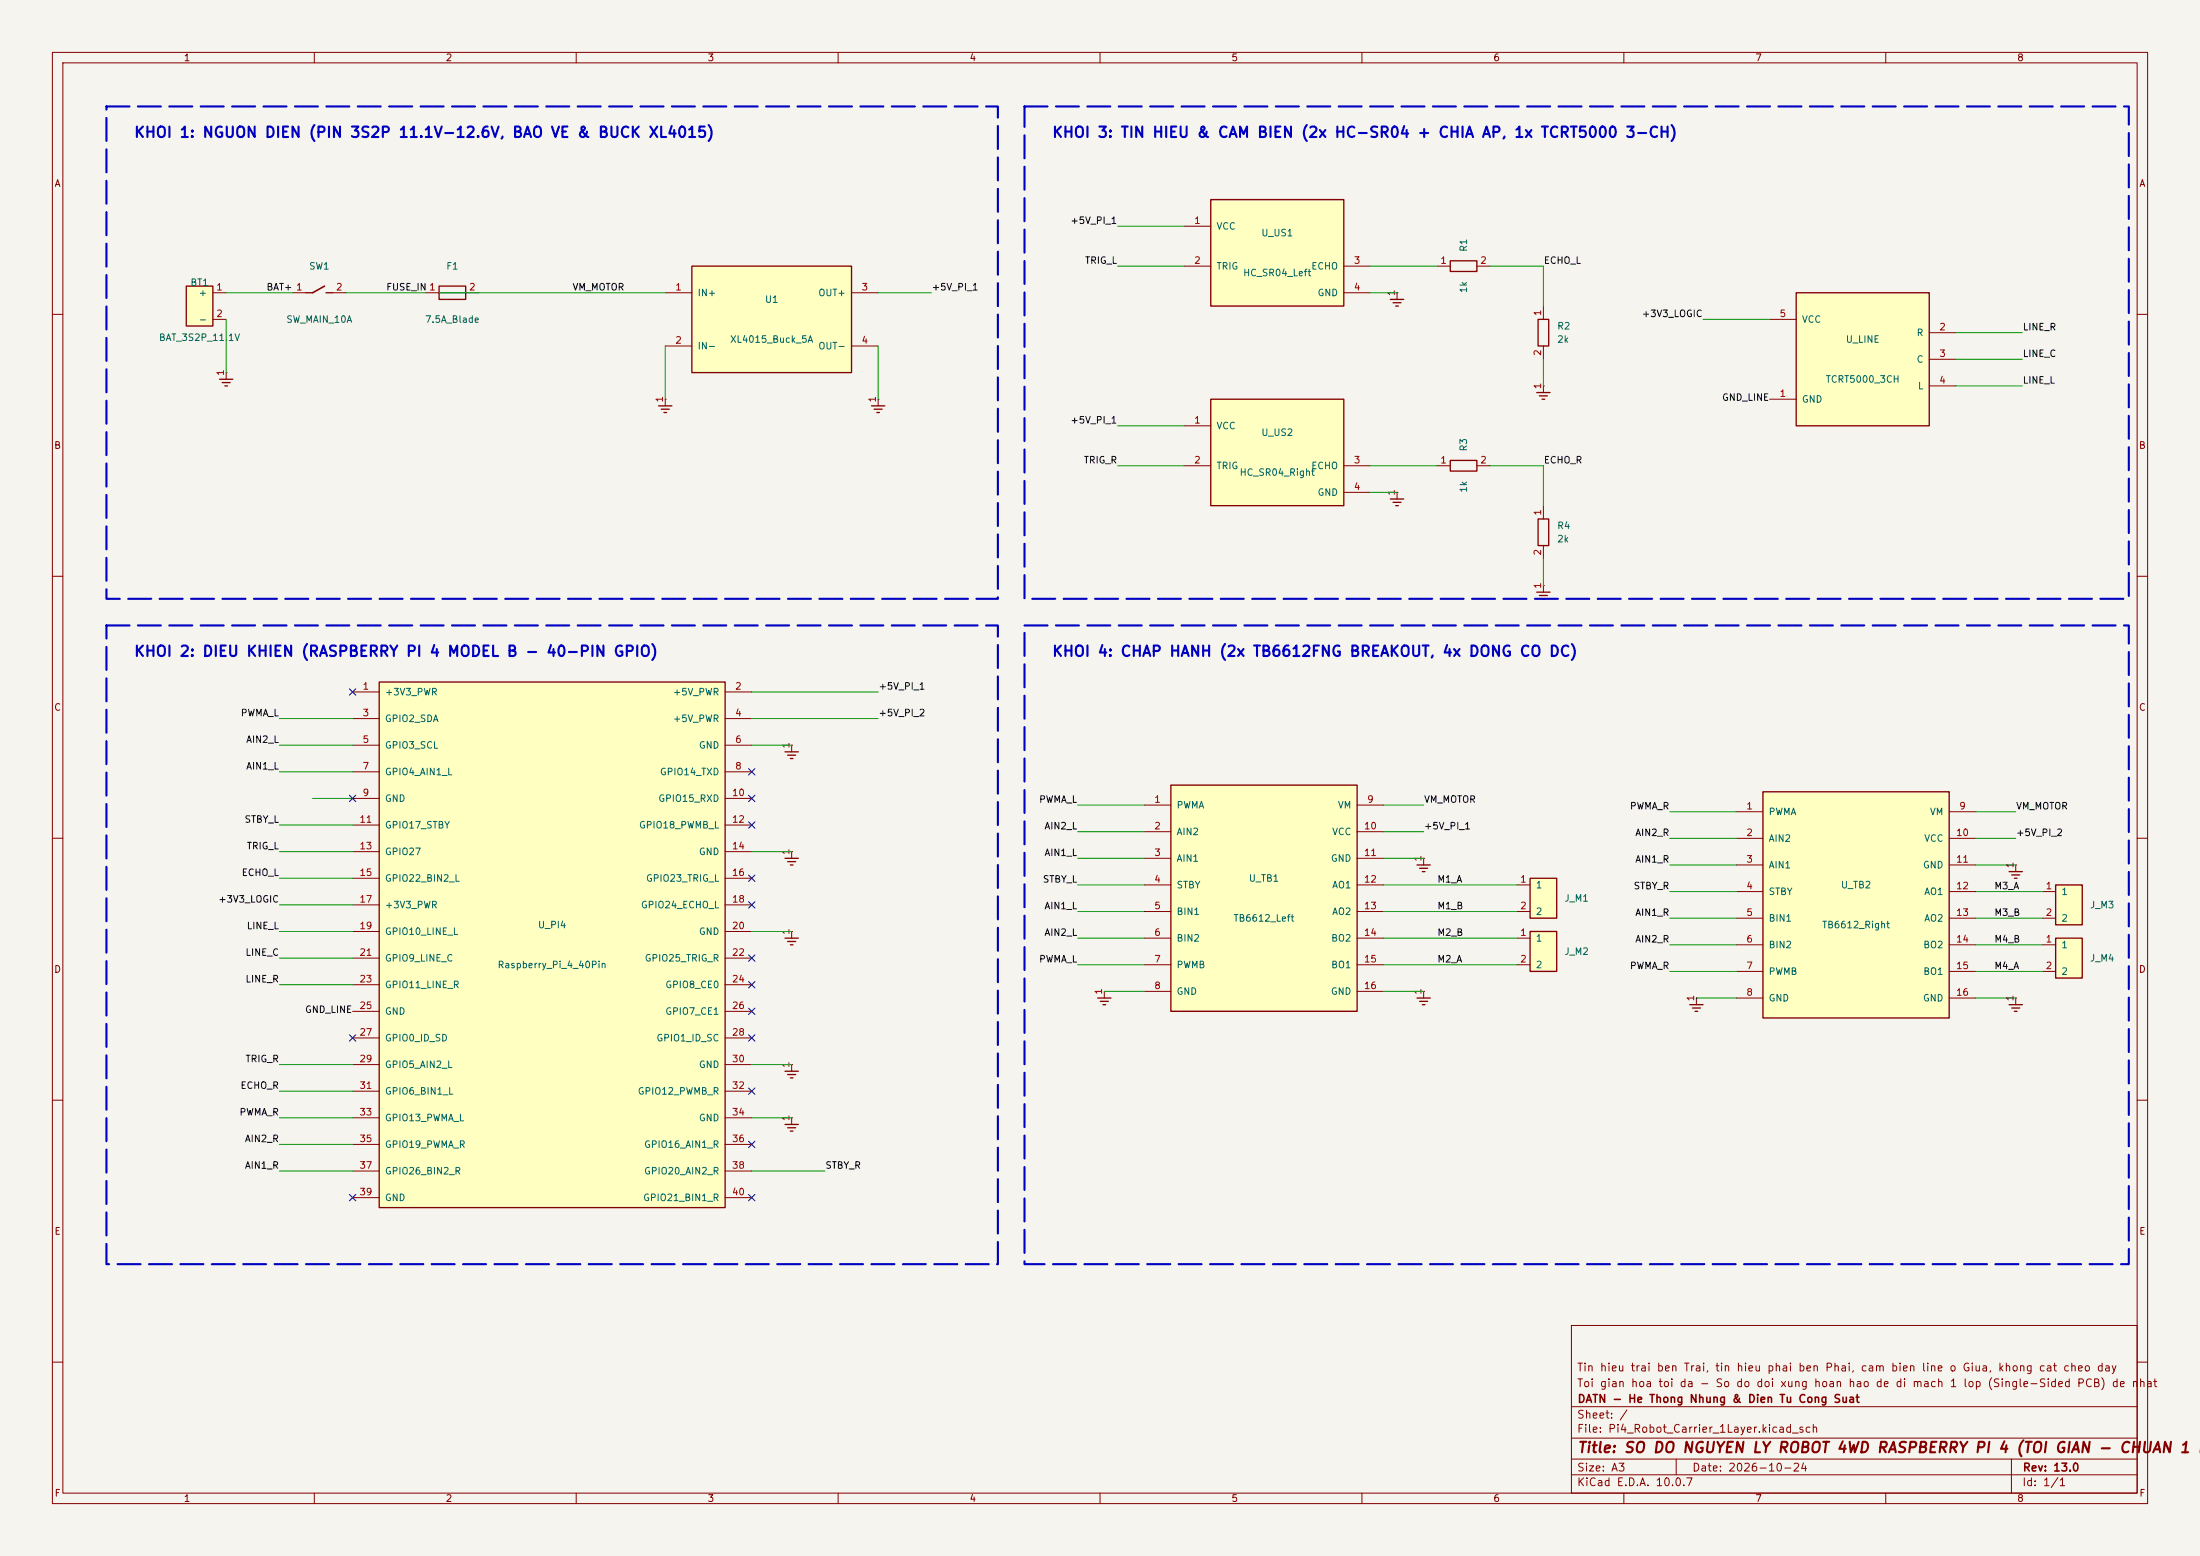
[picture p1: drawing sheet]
<svg xmlns="http://www.w3.org/2000/svg" width="420mm" height="297mm" viewBox="0 0 420 297" stroke-linecap="round" stroke-linejoin="round" font-family="sans-serif">
<path d="M0 0h420v297h-420z" fill="#f5f4ef" stroke="#f5f4ef" stroke-width=".19"/>
<g fill="none" stroke="#840000" stroke-width=".19">
<path d="M10 10h400v277h-400zM12 12h396v273h-396zM60 10v2M110 10v2M160 10v2M210 10v2M260 10v2M310 10v2M360 10v2M10 60h2M408 60h2M10 110h2"/>
<path d="M408 110h2M10 160h2M408 160h2M10 210h2M408 210h2M300 253h108v32h-108zM10 260h2M300 278.5h108M300 274.5h108M300 268.5h108M320 278.5v3M384 278.5v6.5"/>
<path d="M408 260h2M60 285v2M110 285v2M160 285v2M210 285v2M260 285v2M300 281.5h108M310 285v2M360 285v2"/>
</g>
<path d="M392.4 168.9h5.1v7.6h-5.1z" fill="#ffffc2"/>
<path d="M383.5 166.4h2.6M384 167h1.6M384.6 167.6h.5M392.4 168.9h5.1v7.6h-5.1z" fill="none" stroke="#840000" stroke-width=".25"/>
<path d="M384.8 165.1h.1M384.8 165.1v1.3M389.9 170.2h2.5M389.9 175.3h2.5" fill="none" stroke="#840000" stroke-width=".19"/>
<path d="M336.5 151.1h35.6v43.2h-35.6z" fill="#ffffc2"/>
<path d="M336.5 151.1h35.6v43.2h-35.6zM322.6 191.8h2.5M323.1 192.4h1.5M323.6 193h.5" fill="none" stroke="#840000" stroke-width=".25"/>
<g fill="none" stroke="#840000" stroke-width=".19">
<path d="M331.5 154.9h5M372.1 154.9h5.1M331.5 160h5M331.5 165.1h5M331.5 170.2h5M331.5 175.3h5M372.1 160h5.1M372.1 165.1h5.1M372.1 170.2h5.1M372.1 175.3h5.1M323.8 190.5h.1M323.8 190.5v1.3"/>
<path d="M331.5 180.3h5M331.5 185.4h5M331.5 190.5h5M372.1 180.3h5.1M372.1 185.4h5.1M372.1 190.5h5.1"/>
</g>
<path d="M342.9 55.9h25.4v25.4h-25.4z" fill="#ffffc2"/>
<path d="M342.9 55.9h25.4v25.4h-25.4z" fill="none" stroke="#840000" stroke-width=".25"/>
<path d="M337.8 76.2h5.1M337.8 61h5.1M368.3 63.5h5.1M368.3 68.6h5.1M368.3 73.7h5.1" fill="none" stroke="#840000" stroke-width=".19"/>
<path d="M292.1 167.6h5.1v7.7h-5.1z" fill="#ffffc2"/>
<path d="M292.1 167.6h5.1v7.7h-5.1z" fill="none" stroke="#840000" stroke-width=".25"/>
<path d="M289.6 168.9h2.5M289.6 174h2.5" fill="none" stroke="#840000" stroke-width=".19"/>
<path d="M292.1 177.8h5.1v7.6h-5.1z" fill="#ffffc2"/>
<path d="M265.4 57.2h2.6M265.9 57.8h1.6M266.4 58.4h.6M293.6 61h2.1v5h-2.1zM293.6 99.1h2.1v5h-2.1zM292.1 177.8h5.1v7.6h-5.1zM209.5 190.5h2.6M210.1 191.1h1.5M210.6 191.8h.5" fill="none" stroke="#840000" stroke-width=".25"/>
<path d="M266.7 55.9h.1M266.7 55.9v1.3M294.6 58.4v2.6M294.6 66v2.6M294.6 96.5v2.6M294.6 104.1v2.6M289.6 179.1h2.5M210.8 189.2h.1M210.8 189.2v1.3M289.6 184.2h2.5" fill="none" stroke="#840000" stroke-width=".19"/>
<path d="M231.1 38.1h25.4v20.3h-25.4z" fill="#ffffc2"/>
<path d="M231.1 38.1h25.4v20.3h-25.4z" fill="none" stroke="#840000" stroke-width=".25"/>
<path d="M226.1 43.2h5M226.1 50.8h5M256.5 50.8h5.1M256.5 55.9h5.1" fill="none" stroke="#840000" stroke-width=".19"/>
<path d="M231.1 76.2h25.4v20.3h-25.4z" fill="#ffffc2"/>
<path d="M276.9 49.8h5v2h-5zM231.1 76.2h25.4v20.3h-25.4zM270.5 165.1h2.5M271 165.7h1.5M271.5 166.4h.5M270.5 190.5h2.5M271 191.1h1.5M271.5 191.8h.5" fill="none" stroke="#840000" stroke-width=".25"/>
<path d="M274.3 50.8h2.6M281.9 50.8h2.6M226.1 81.3h5M226.1 88.9h5M256.5 88.9h5.1M256.5 94h5.1M271.8 163.8h.1M271.8 163.8v1.3M271.8 189.2h.1M271.8 189.2v1.3" fill="none" stroke="#840000" stroke-width=".19"/>
<path d="M223.5 149.9h35.6v43.1h-35.6z" fill="#ffffc2"/>
<path d="M223.5 149.9h35.6v43.1h-35.6z" fill="none" stroke="#840000" stroke-width=".25"/>
<g fill="none" stroke="#840000" stroke-width=".19">
<path d="M218.4 153.7h5.1M218.4 158.8h5.1M259.1 153.7h5.1M259.1 158.8h5.1M218.4 163.8h5.1M218.4 168.9h5.1M218.4 174h5.1M218.4 179.1h5.1M259.1 163.8h5.1M259.1 168.9h5.1M259.1 174h5.1M259.1 179.1h5.1"/>
<path d="M218.4 184.2h5.1M218.4 189.2h5.1M259.1 184.2h5.1M259.1 189.2h5.1"/>
</g>
<path d="M72.4 130.2h66v100.3h-66z" fill="#ffffc2"/>
<g fill="none" stroke="#840000" stroke-width=".25">
<path d="M58.4 55.9h1.3M62.2 55.9h1.3M41.9 72.4h2.5M42.4 73h1.5M42.9 73.7h.5M125.7 77.5h2.6M126.2 78.1h1.6M126.7 78.7h.6M166.4 77.5h2.5M166.9 78.1h1.5M167.4 78.7h.5M293.4 74.9h2.5"/>
<path d="M293.9 75.6h1.5M294.4 76.2h.5M72.4 130.2h66v100.3h-66zM149.9 143.5h2.5M150.4 144.1h1.5M150.9 144.8h.5M149.9 163.8h2.5M150.4 164.5h1.5M150.9 165.1h.5M149.9 214.6h2.5M150.4 215.3h1.5M150.9 215.9h.5"/>
</g>
<g fill="none" stroke="#840000" stroke-width=".19">
<path d="M55.9 55.9h2.5M63.5 55.9h2.5M43.2 71.1h.1M43.2 71.1v1.3M127 76.2h.1M127 76.2v1.3M167.6 76.2h.1M167.6 76.2v1.3M294.6 73.7h.1M294.6 73.7v1.2M67.3 132.1h5.1M67.3 137.2h5.1"/>
<path d="M138.4 132.1h5.1M138.4 137.2h5.1M67.3 142.2h5.1M67.3 147.3h5.1M67.3 152.4h5.1M67.3 157.5h5.1M138.4 142.2h5.1M138.4 147.3h5.1M138.4 152.4h5.1M138.4 157.5h5.1M151.1 142.2h.1M151.1 142.2v1.3"/>
<path d="M67.3 162.6h5.1M67.3 167.6h5.1M67.3 172.7h5.1M67.3 177.8h5.1M138.4 162.6h5.1M138.4 167.6h5.1M138.4 172.7h5.1M138.4 177.8h5.1M151.1 162.6h.1M151.1 162.6v1.2M67.3 182.9h5.1M67.3 188h5.1"/>
<path d="M67.3 193h5.1M67.3 198.1h5.1M138.4 182.9h5.1M138.4 188h5.1M138.4 193h5.1M138.4 198.1h5.1M67.3 203.2h5.1M67.3 208.3h5.1M67.3 213.4h5.1M67.3 218.4h5.1M138.4 203.2h5.1M138.4 208.3h5.1"/>
<path d="M138.4 213.4h5.1M138.4 218.4h5.1M151.1 213.4h.1M151.1 213.4v1.2M67.3 223.5h5.1M67.3 228.6h5.1M138.4 223.5h5.1M138.4 228.6h5.1"/>
</g>
<path d="M62 54.6l-2.3 1.3" fill="none" stroke="#840000" stroke-width=".3"/>
<path d="M35.6 54.6h5v7.6h-5z" fill="#ffffc2"/>
<path d="M35.6 54.6h5v7.6h-5z" fill="none" stroke="#840000" stroke-width=".25"/>
<path d="M40.6 55.9h2.6M40.6 61h2.6" fill="none" stroke="#840000" stroke-width=".19"/>
<path d="M132.1 50.8h30.5v20.3h-30.5z" fill="#ffffc2"/>
<path d="M83.8 54.6h5.1v2.6h-5.1zM132.1 50.8h30.5v20.3h-30.5zM149.9 179.1h2.5M150.4 179.7h1.5M150.9 180.3h.5M149.9 204.5h2.5M150.4 205.1h1.5M150.9 205.7h.5" fill="none" stroke="#840000" stroke-width=".25"/>
<path d="M81.3 55.9h2.5M88.9 55.9h2.5M127 55.9h5.1M162.6 55.9h5M127 66h5.1M162.6 66h5M151.1 177.8h.1M151.1 177.8v1.3M151.1 203.2h.1M151.1 203.2v1.3" fill="none" stroke="#840000" stroke-width=".19"/>
<path d="M83.8 55.9h5.1" fill="none" stroke="#840000" stroke-width=".2"/>
<path d="M392.4 179.1h5.1v7.6h-5.1z" fill="#ffffc2"/>
<path d="M265.4 95.3h2.6M265.9 95.9h1.6M266.4 96.5h.6M276.9 87.9h5v2h-5zM293.4 113h2.5M293.9 113.7h1.5M294.4 114.3h.5M392.4 179.1h5.1v7.6h-5.1zM383.5 191.8h2.6M384 192.4h1.6M384.6 193h.5" fill="none" stroke="#840000" stroke-width=".25"/>
<path d="M266.7 94h.1M266.7 94v1.3M274.3 88.9h2.6M281.9 88.9h2.6M294.6 111.8h.1M294.6 111.8v1.2M384.8 190.5h.1M384.8 190.5v1.3M389.9 180.3h2.5M389.9 185.4h2.5" fill="none" stroke="#840000" stroke-width=".19"/>
<g fill="none" stroke="#009600" stroke-width=".19">
<path d="M43.2 55.9h12.7M66 55.9h15.3M83.8 55.9h43.2M167.6 55.9h10.2M213.4 50.8h12.7M213.4 43.2h12.7M261.6 55.9h5.1M261.6 50.8h12.7M284.5 50.8h10.1v7.6M43.2 61v10.1M127 66v10.2M167.6 66v10.2"/>
<path d="M294.6 68.6v5.1M325.1 61h12.7M373.4 73.7h12.7M373.4 68.6h12.7M373.4 63.5h12.7M213.4 81.3h12.7M213.4 88.9h12.7M261.6 88.9h12.7M261.6 94h5.1M284.5 88.9h10.1v7.6M294.6 106.7v5.1M53.3 137.2h14"/>
<path d="M143.5 137.2h24.1M143.5 132.1h24.1M53.3 157.5h14M53.3 147.3h14M53.3 142.2h14M59.7 152.4h7.6M143.5 142.2h7.6M205.7 153.7h12.7M205.7 158.8h12.7M264.2 153.7h7.6M264.2 158.8h7.6M318.8 154.9h12.7"/>
<path d="M377.2 154.9h7.6M53.3 172.7h14M53.3 167.6h14M53.3 162.6h14M53.3 177.8h14M143.5 162.6h7.6M143.5 177.8h7.6M205.7 168.9h12.7M205.7 174h12.7M205.7 179.1h12.7M205.7 163.8h12.7M264.2 168.9h25.4"/>
<path d="M264.2 174h25.4M264.2 179.1h25.4M264.2 163.8h7.6M318.8 175.3h12.7M318.8 170.2h12.7M318.8 165.1h12.7M318.8 160h12.7M377.2 175.3h12.7M377.2 170.2h12.7M377.2 165.1h7.6M377.2 160h7.6M53.3 182.9h14"/>
<path d="M53.3 188h14M205.7 184.2h12.7M210.8 189.2h7.6M264.2 184.2h25.4M264.2 189.2h7.6M318.8 185.4h12.7M318.8 180.3h12.7M323.8 190.5h7.7M377.2 190.5h7.6M377.2 185.4h12.7M377.2 180.3h12.7M53.3 203.2h14"/>
<path d="M53.3 213.4h14M53.3 218.4h14M53.3 208.3h14M143.5 203.2h7.6M143.5 213.4h7.6M53.3 223.5h14M143.5 223.5h14"/>
</g>
<g fill="none" stroke="#000084" stroke-width=".19">
<path d="M66.7 131.5l1.2 1.2M67.9 131.5l-1.2 1.2M66.7 151.8l1.2 1.2M67.9 151.8l-1.2 1.2M142.9 146.7l1.2 1.2M142.9 151.8l1.2 1.2M142.9 156.9l1.2 1.2M144.1 146.7l-1.2 1.2M144.1 151.8l-1.2 1.2M144.1 156.9l-1.2 1.2M142.9 167l1.2 1.2M142.9 172.1l1.2 1.2"/>
<path d="M144.1 167l-1.2 1.2M144.1 172.1l-1.2 1.2M66.7 197.5l1.2 1.2M67.9 197.5l-1.2 1.2M142.9 182.3l1.2 1.2M142.9 192.4l1.2 1.2M142.9 197.5l1.2 1.2M142.9 187.4l1.2 1.2M144.1 182.3l-1.2 1.2M144.1 192.4l-1.2 1.2M144.1 197.5l-1.2 1.2M144.1 187.4l-1.2 1.2"/>
<path d="M142.9 217.8l1.2 1.2M142.9 207.7l1.2 1.2M144.1 217.8l-1.2 1.2M144.1 207.7l-1.2 1.2M66.7 228l1.2 1.2M67.9 228l-1.2 1.2M142.9 228l1.2 1.2M144.1 228l-1.2 1.2"/>
</g>
<path d="M20.3 20.3h170.2v94h-170.2v-94M195.6 20.3h210.8v94h-210.8v-94M20.3 119.4h170.2v121.9h-170.2v-121.9M195.6 119.4h210.8v121.9h-210.8v-121.9" fill="none" stroke="#0000c2" stroke-width=".4" stroke-dasharray="4.4 1.6"/>
<g font-size="2" fill="#0000c2">
<text x="25.5" y="26.8">KHOI 1: NGUON DIEN (PIN 3S2P 11.1V-12.6V, BAO VE &amp; BUCK XL4015)</text>
<text x="200.7" y="26.8">KHOI 3: TIN HIEU &amp; CAM BIEN (2x HC-SR04 + CHIA AP, 1x TCRT5000 3-CH)</text>
<text x="25.5" y="125.8">KHOI 2: DIEU KHIEN (RASPBERRY PI 4 MODEL B - 40-PIN GPIO)</text>
<text x="200.7" y="125.8">KHOI 4: CHAP HANH (2x TB6612FNG BREAKOUT, 4x DONG CO DC)</text>
</g>
<text font-size="2" fill="#840000" x="301" y="277.8">Title: SO DO NGUYEN LY ROBOT 4WD RASPBERRY PI 4 (TOI GIAN - CHUAN 1 LO</text>
<g font-size="1.5" fill="#840000">
<text x="300.9" y="262.1">Tin hieu trai ben Trai, tin hieu phai ben Phai, cam bien line o Giua, khong cat cheo day</text>
<text x="300.9" y="265.1">Toi gian hoa toi da - So do doi xung hoan hao de di mach 1 lop (Single-Sided PCB) de nhat</text>
<text x="301" y="268.1">DATN - He Thong Nhung &amp; Dien Tu Cong Suat</text>
<text x="300.9" y="273.8">File: Pi4_Robot_Carrier_1Layer.kicad_sch</text>
<text x="300.9" y="271.1">Sheet: /</text>
<text x="300.9" y="281.2">Size: A3</text>
<text x="322.9" y="281.2">Date: 2026-10-24</text>
<text x="386" y="281.2">Rev: 13.0</text>
<text x="300.9" y="284">KiCad E.D.A. 10.0.7</text>
<text x="385.9" y="284">Id: 1/1</text>
</g>
<g font-size="1.3" fill="#840000">
<text x="35" y="12">1</text>
<text x="85" y="12">2</text>
<text x="135" y="12">3</text>
<text x="185" y="12">4</text>
<text x="235" y="12">5</text>
<text x="285" y="12">6</text>
<text x="335" y="12">7</text>
<text x="385" y="12">8</text>
<text x="10.3" y="36">A</text>
<text x="408.3" y="36">A</text>
<text x="10.2" y="86">B</text>
<text x="408.2" y="86">B</text>
<text x="10.2" y="136">C</text>
<text x="408.2" y="136">C</text>
<text x="10.2" y="186">D</text>
<text x="408.2" y="186">D</text>
<text x="10.3" y="236">E</text>
<text x="408.3" y="236">E</text>
<text x="10.3" y="286">F</text>
<text x="35" y="287">1</text>
<text x="85" y="287">2</text>
<text x="135" y="287">3</text>
<text x="185" y="287">4</text>
<text x="235" y="287">5</text>
<text x="285" y="287">6</text>
<text x="335" y="287">7</text>
<text x="385" y="287">8</text>
<text x="408.3" y="286">F</text>
</g>
<g font-size="1.3" fill="#0f0f0f">
<text x="204.2" y="43.1">+5V_PI_1</text>
<text x="207" y="50.7">TRIG_L</text>
<text x="294.6" y="50.7">ECHO_L</text>
<text x="50.8" y="55.8">BAT+ 1</text>
<text x="73.6" y="55.8">FUSE_IN 1</text>
<text x="109.2" y="55.8">VM_MOTOR</text>
<text x="177.8" y="55.8">+5V_PI_1</text>
<text x="313.3" y="60.8">+3V3_LOGIC</text>
<text x="386.1" y="63.4">LINE_R</text>
<text x="386.1" y="68.5">LINE_C</text>
<text x="328.6" y="76.8">GND_LINE</text>
<text x="386.1" y="73.5">LINE_L</text>
<text x="204.2" y="81.2">+5V_PI_1</text>
<text x="206.8" y="88.8">TRIG_R</text>
<text x="294.6" y="88.8">ECHO_R</text>
<text x="167.6" y="132">+5V_PI_1</text>
<text x="45.9" y="137">PWMA_L</text>
<text x="167.6" y="137">+5V_PI_2</text>
<text x="46.9" y="142.1">AIN2_L</text>
<text x="46.9" y="147.2">AIN1_L</text>
<text x="198.3" y="153.5">PWMA_L</text>
<text x="271.8" y="153.5">VM_MOTOR</text>
<text x="311" y="154.8">PWMA_R</text>
<text x="384.8" y="154.8">VM_MOTOR</text>
<text x="46.6" y="157.4">STBY_L</text>
<text x="199.3" y="158.6">AIN2_L</text>
<text x="271.8" y="158.6">+5V_PI_1</text>
<text x="312.1" y="159.9">AIN2_R</text>
<text x="384.8" y="159.9">+5V_PI_2</text>
<text x="46" y="167.5">ECHO_L</text>
<text x="47" y="162.4">TRIG_L</text>
<text x="199.3" y="163.7">AIN1_L</text>
<text x="312.1" y="165">AIN1_R</text>
<text x="41.6" y="172.6">+3V3_LOGIC</text>
<text x="199" y="168.8">STBY_L</text>
<text x="199.3" y="173.9">AIN1_L</text>
<text x="274.3" y="173.9">M1_B</text>
<text x="274.3" y="168.8">M1_A</text>
<text x="311.8" y="170.1">STBY_R</text>
<text x="380.6" y="170.1">M3_A</text>
<text x="47" y="177.7">LINE_L</text>
<text x="199.3" y="178.9">AIN2_L</text>
<text x="274.3" y="178.9">M2_B</text>
<text x="312.1" y="175.1">AIN1_R</text>
<text x="380.6" y="175.1">M3_B</text>
<text x="46.8" y="182.8">LINE_C</text>
<text x="198.3" y="184">PWMA_L</text>
<text x="274.3" y="184">M2_A</text>
<text x="311" y="185.3">PWMA_R</text>
<text x="312.1" y="180.2">AIN2_R</text>
<text x="380.6" y="180.2">M4_B</text>
<text x="380.6" y="185.3">M4_A</text>
<text x="46.8" y="187.8">LINE_R</text>
<text x="58.1" y="193.7">GND_LINE</text>
<text x="46.8" y="203.1">TRIG_R</text>
<text x="45.8" y="208.2">ECHO_R</text>
<text x="45.6" y="213.2">PWMA_R</text>
<text x="46.6" y="218.3">AIN2_R</text>
<text x="46.6" y="223.4">AIN1_R</text>
<text x="157.5" y="223.4">STBY_R</text>
</g>
<g font-size="1.3" fill="#a90000">
<text x="227.9" y="43">1</text>
<text x="227.9" y="50.7">2</text>
<text x="258.3" y="50.7">3</text>
<text x="274.9" y="50.7">1</text>
<text x="282.5" y="50.7">2</text>
<text x="41.2" y="55.7">1</text>
<text x="64" y="55.7">2</text>
<text x="89.4" y="55.7">2</text>
<text x="128.8" y="55.7">1</text>
<text x="164.4" y="55.7">3</text>
<text x="258.3" y="55.7">4</text>
<text x="266.6" y="56.6" transform="rotate(-90 266.6 56.6)">1</text>
<text x="41.2" y="60.8">2</text>
<text x="128.8" y="65.9">2</text>
<text x="164.4" y="65.9">4</text>
<text x="294.5" y="60.4" transform="rotate(-90 294.5 60.4)">1</text>
<text x="339.6" y="60.8">5</text>
<text x="370.1" y="63.4">2</text>
<text x="43" y="71.9" transform="rotate(-90 43 71.9)">1</text>
<text x="294.5" y="68" transform="rotate(-90 294.5 68)">2</text>
<text x="370.1" y="68.4">3</text>
<text x="126.9" y="76.9" transform="rotate(-90 126.9 76.9)">1</text>
<text x="167.5" y="76.9" transform="rotate(-90 167.5 76.9)">1</text>
<text x="294.5" y="74.4" transform="rotate(-90 294.5 74.4)">1</text>
<text x="339.6" y="76.1">1</text>
<text x="370.1" y="73.5">4</text>
<text x="227.9" y="81.1">1</text>
<text x="227.9" y="88.8">2</text>
<text x="258.3" y="88.8">3</text>
<text x="274.9" y="88.8">1</text>
<text x="282.5" y="88.8">2</text>
<text x="258.3" y="93.8">4</text>
<text x="266.6" y="94.7" transform="rotate(-90 266.6 94.7)">1</text>
<text x="294.5" y="98.5" transform="rotate(-90 294.5 98.5)">1</text>
<text x="294.5" y="106.1" transform="rotate(-90 294.5 106.1)">2</text>
<text x="294.5" y="112.5" transform="rotate(-90 294.5 112.5)">1</text>
<text x="69.1" y="131.9">1</text>
<text x="140.2" y="131.9">2</text>
<text x="69.1" y="137">3</text>
<text x="140.2" y="137">4</text>
<text x="69.1" y="142.1">5</text>
<text x="140.2" y="142.1">6</text>
<text x="151" y="143" transform="rotate(-90 151 143)">1</text>
<text x="69.1" y="147.2">7</text>
<text x="140.2" y="147.2">8</text>
<text x="69.1" y="152.3">9</text>
<text x="139.6" y="152.3">10</text>
<text x="220.2" y="153.5">1</text>
<text x="260.9" y="153.5">9</text>
<text x="333.3" y="154.8">1</text>
<text x="373.9" y="154.8">9</text>
<text x="68.5" y="157.3">11</text>
<text x="139.6" y="157.3">12</text>
<text x="220.2" y="158.6">2</text>
<text x="260.3" y="158.6">10</text>
<text x="333.3" y="159.9">2</text>
<text x="373.3" y="159.9">10</text>
<text x="68.5" y="162.4">13</text>
<text x="68.5" y="167.5">15</text>
<text x="139.6" y="162.4">14</text>
<text x="139.6" y="167.5">16</text>
<text x="151" y="163.3" transform="rotate(-90 151 163.3)">1</text>
<text x="220.2" y="163.7">3</text>
<text x="260.3" y="163.7">11</text>
<text x="271.6" y="164.6" transform="rotate(-90 271.6 164.6)">1</text>
<text x="333.3" y="165">3</text>
<text x="373.3" y="165">11</text>
<text x="384.7" y="165.8" transform="rotate(-90 384.7 165.8)">1</text>
<text x="68.5" y="172.6">17</text>
<text x="139.6" y="172.6">18</text>
<text x="220.2" y="168.8">4</text>
<text x="220.2" y="173.9">5</text>
<text x="260.3" y="168.8">12</text>
<text x="260.3" y="173.9">13</text>
<text x="290.1" y="168.8">1</text>
<text x="290.1" y="173.9">2</text>
<text x="333.3" y="170">4</text>
<text x="373.3" y="170">12</text>
<text x="390.4" y="170">1</text>
<text x="68.5" y="177.7">19</text>
<text x="139.6" y="177.7">20</text>
<text x="151" y="178.5" transform="rotate(-90 151 178.5)">1</text>
<text x="220.2" y="178.9">6</text>
<text x="260.3" y="178.9">14</text>
<text x="290.1" y="178.9">1</text>
<text x="333.3" y="175.1">5</text>
<text x="373.3" y="175.1">13</text>
<text x="390.4" y="175.1">2</text>
<text x="68.5" y="182.7">21</text>
<text x="139.6" y="182.7">22</text>
<text x="220.2" y="184">7</text>
<text x="260.3" y="184">15</text>
<text x="290.1" y="184">2</text>
<text x="333.3" y="180.2">6</text>
<text x="333.3" y="185.3">7</text>
<text x="373.3" y="180.2">14</text>
<text x="373.3" y="185.3">15</text>
<text x="390.4" y="180.2">1</text>
<text x="390.4" y="185.3">2</text>
<text x="68.5" y="187.8">23</text>
<text x="139.6" y="187.8">24</text>
<text x="210.7" y="190" transform="rotate(-90 210.7 190)">1</text>
<text x="220.2" y="189.1">8</text>
<text x="260.3" y="189.1">16</text>
<text x="271.6" y="190" transform="rotate(-90 271.6 190)">1</text>
<text x="323.7" y="191.2" transform="rotate(-90 323.7 191.2)">1</text>
<text x="333.3" y="190.4">8</text>
<text x="373.3" y="190.4">16</text>
<text x="384.7" y="191.2" transform="rotate(-90 384.7 191.2)">1</text>
<text x="68.5" y="192.9">25</text>
<text x="68.5" y="198">27</text>
<text x="139.6" y="192.9">26</text>
<text x="139.6" y="198">28</text>
<text x="68.5" y="203.1">29</text>
<text x="139.6" y="203.1">30</text>
<text x="151" y="203.9" transform="rotate(-90 151 203.9)">1</text>
<text x="68.5" y="208.1">31</text>
<text x="139.6" y="208.1">32</text>
<text x="68.5" y="213.2">33</text>
<text x="139.6" y="213.2">34</text>
<text x="151" y="214.1" transform="rotate(-90 151 214.1)">1</text>
<text x="68.5" y="218.3">35</text>
<text x="139.6" y="218.3">36</text>
<text x="68.5" y="223.4">37</text>
<text x="139.6" y="223.4">38</text>
<text x="68.5" y="228.5">39</text>
<text x="139.6" y="228.5">40</text>
</g>
<g font-size="1.3" fill="#006464">
<text x="232.1" y="44.1">VCC</text>
<text x="240.7" y="45.4">U_US1</text>
<text x="58.9" y="51.8">SW1</text>
<text x="85.1" y="51.8">F1</text>
<text x="232.1" y="51.8">TRIG</text>
<text x="237.2" y="53">HC_SR04_Left</text>
<text x="250.2" y="51.8">ECHO</text>
<text x="280.4" y="48.2" transform="rotate(-90 280.4 48.2)">R1</text>
<text x="36.2" y="54.9">BT1</text>
<text x="37.8" y="56.8">+</text>
<text x="133.1" y="56.8">IN+</text>
<text x="145.9" y="58.1">U1</text>
<text x="156.1" y="56.8">OUT+</text>
<text x="251.4" y="56.8">GND</text>
<text x="280.4" y="56" transform="rotate(-90 280.4 56)">1k</text>
<text x="30.2" y="65.4">BAT_3S2P_11.1V</text>
<text x="37.8" y="61.9">-</text>
<text x="54.5" y="61.9">SW_MAIN_10A</text>
<text x="81" y="61.9">7.5A_Blade</text>
<text x="139.3" y="65.7">XL4015_Buck_5A</text>
<text x="297.2" y="63.2">R2</text>
<text x="297.2" y="65.7">2k</text>
<text x="343.9" y="61.9">VCC</text>
<text x="352.3" y="65.7">U_LINE</text>
<text x="365.8" y="64.5">R</text>
<text x="133.1" y="67">IN-</text>
<text x="156.1" y="67">OUT-</text>
<text x="365.8" y="69.5">C</text>
<text x="343.9" y="77.2">GND</text>
<text x="348.4" y="73.4">TCRT5000_3CH</text>
<text x="366" y="74.6">L</text>
<text x="232.1" y="82.2">VCC</text>
<text x="240.7" y="83.5">U_US2</text>
<text x="232.1" y="89.9">TRIG</text>
<text x="250.2" y="89.9">ECHO</text>
<text x="280.4" y="86.3" transform="rotate(-90 280.4 86.3)">R3</text>
<text x="236.5" y="91.1">HC_SR04_Right</text>
<text x="251.4" y="94.9">GND</text>
<text x="280.4" y="94.1" transform="rotate(-90 280.4 94.1)">1k</text>
<text x="297.2" y="101.3">R4</text>
<text x="297.2" y="103.8">2k</text>
<text x="73.4" y="133">+3V3_PWR</text>
<text x="128.4" y="133">+5V_PWR</text>
<text x="73.4" y="138.1">GPIO2_SDA</text>
<text x="73.4" y="143.2">GPIO3_SCL</text>
<text x="128.4" y="138.1">+5V_PWR</text>
<text x="133.3" y="143.2">GND</text>
<text x="73.4" y="148.3">GPIO4_AIN1_L</text>
<text x="125.9" y="148.3">GPIO14_TXD</text>
<text x="73.4" y="153.4">GND</text>
<text x="125.6" y="153.4">GPIO15_RXD</text>
<text x="224.5" y="154.6">PWMA</text>
<text x="255.3" y="154.6">VM</text>
<text x="337.5" y="155.9">PWMA</text>
<text x="368.3" y="155.9">VM</text>
<text x="73.4" y="158.4">GPIO17_STBY</text>
<text x="121.9" y="158.4">GPIO18_PWMB_L</text>
<text x="224.5" y="159.7">AIN2</text>
<text x="254.2" y="159.7">VCC</text>
<text x="337.5" y="161">AIN2</text>
<text x="367.2" y="161">VCC</text>
<text x="73.4" y="163.5">GPIO27</text>
<text x="133.3" y="163.5">GND</text>
<text x="224.5" y="164.8">AIN1</text>
<text x="254" y="164.8">GND</text>
<text x="337.5" y="166.1">AIN1</text>
<text x="367" y="166.1">GND</text>
<text x="73.4" y="168.6">GPIO22_BIN2_L</text>
<text x="73.4" y="173.7">+3V3_PWR</text>
<text x="122.2" y="173.7">GPIO24_ECHO_L</text>
<text x="123.2" y="168.6">GPIO23_TRIG_L</text>
<text x="224.5" y="169.9">STBY</text>
<text x="238.3" y="168.6">U_TB1</text>
<text x="254.2" y="169.9">AO1</text>
<text x="293.1" y="169.9">1</text>
<text x="298.6" y="172.4">J_M1</text>
<text x="337.5" y="171.1">STBY</text>
<text x="351.3" y="169.9">U_TB2</text>
<text x="367.2" y="171.1">AO1</text>
<text x="393.4" y="171.1">1</text>
<text x="398.9" y="173.7">J_M3</text>
<text x="73.4" y="178.8">GPIO10_LINE_L</text>
<text x="102.6" y="177.5">U_PI4</text>
<text x="133.3" y="178.8">GND</text>
<text x="224.5" y="175">BIN1</text>
<text x="235.4" y="176.2">TB6612_Left</text>
<text x="254.2" y="175">AO2</text>
<text x="293.1" y="175">2</text>
<text x="337.5" y="176.2">BIN1</text>
<text x="347.7" y="177.5">TB6612_Right</text>
<text x="367.2" y="176.2">AO2</text>
<text x="393.4" y="176.2">2</text>
<text x="73.4" y="183.8">GPIO9_LINE_C</text>
<text x="94.9" y="185.1">Raspberry_Pi_4_40Pin</text>
<text x="123" y="183.8">GPIO25_TRIG_R</text>
<text x="224.5" y="180">BIN2</text>
<text x="224.5" y="185.1">PWMB</text>
<text x="254" y="180">BO2</text>
<text x="254" y="185.1">BO1</text>
<text x="293.1" y="180">1</text>
<text x="293.1" y="185.1">2</text>
<text x="298.6" y="182.6">J_M2</text>
<text x="337.5" y="181.3">BIN2</text>
<text x="367.1" y="181.3">BO2</text>
<text x="393.4" y="181.3">1</text>
<text x="398.9" y="183.8">J_M4</text>
<text x="73.4" y="188.9">GPIO11_LINE_R</text>
<text x="126.9" y="188.9">GPIO8_CE0</text>
<text x="224.5" y="190.2">GND</text>
<text x="254" y="190.2">GND</text>
<text x="337.5" y="186.4">PWMB</text>
<text x="337.5" y="191.5">GND</text>
<text x="367" y="191.5">GND</text>
<text x="367.1" y="186.4">BO1</text>
<text x="393.4" y="186.4">2</text>
<text x="73.4" y="194">GND</text>
<text x="126.9" y="194">GPIO7_CE1</text>
<text x="73.4" y="199.1">GPIO0_ID_SD</text>
<text x="125.2" y="199.1">GPIO1_ID_SC</text>
<text x="73.4" y="204.2">GPIO5_AIN2_L</text>
<text x="73.4" y="209.2">GPIO6_BIN1_L</text>
<text x="121.6" y="209.2">GPIO12_PWMB_R</text>
<text x="133.3" y="204.2">GND</text>
<text x="73.4" y="214.3">GPIO13_PWMA_L</text>
<text x="133.3" y="214.3">GND</text>
<text x="73.4" y="219.4">GPIO19_PWMA_R</text>
<text x="122.9" y="219.4">GPIO16_AIN1_R</text>
<text x="73.4" y="224.5">GPIO26_BIN2_R</text>
<text x="122.9" y="224.5">GPIO20_AIN2_R</text>
<text x="73.4" y="229.6">GND</text>
<text x="122.7" y="229.6">GPIO21_BIN1_R</text>
</g>
</svg>
